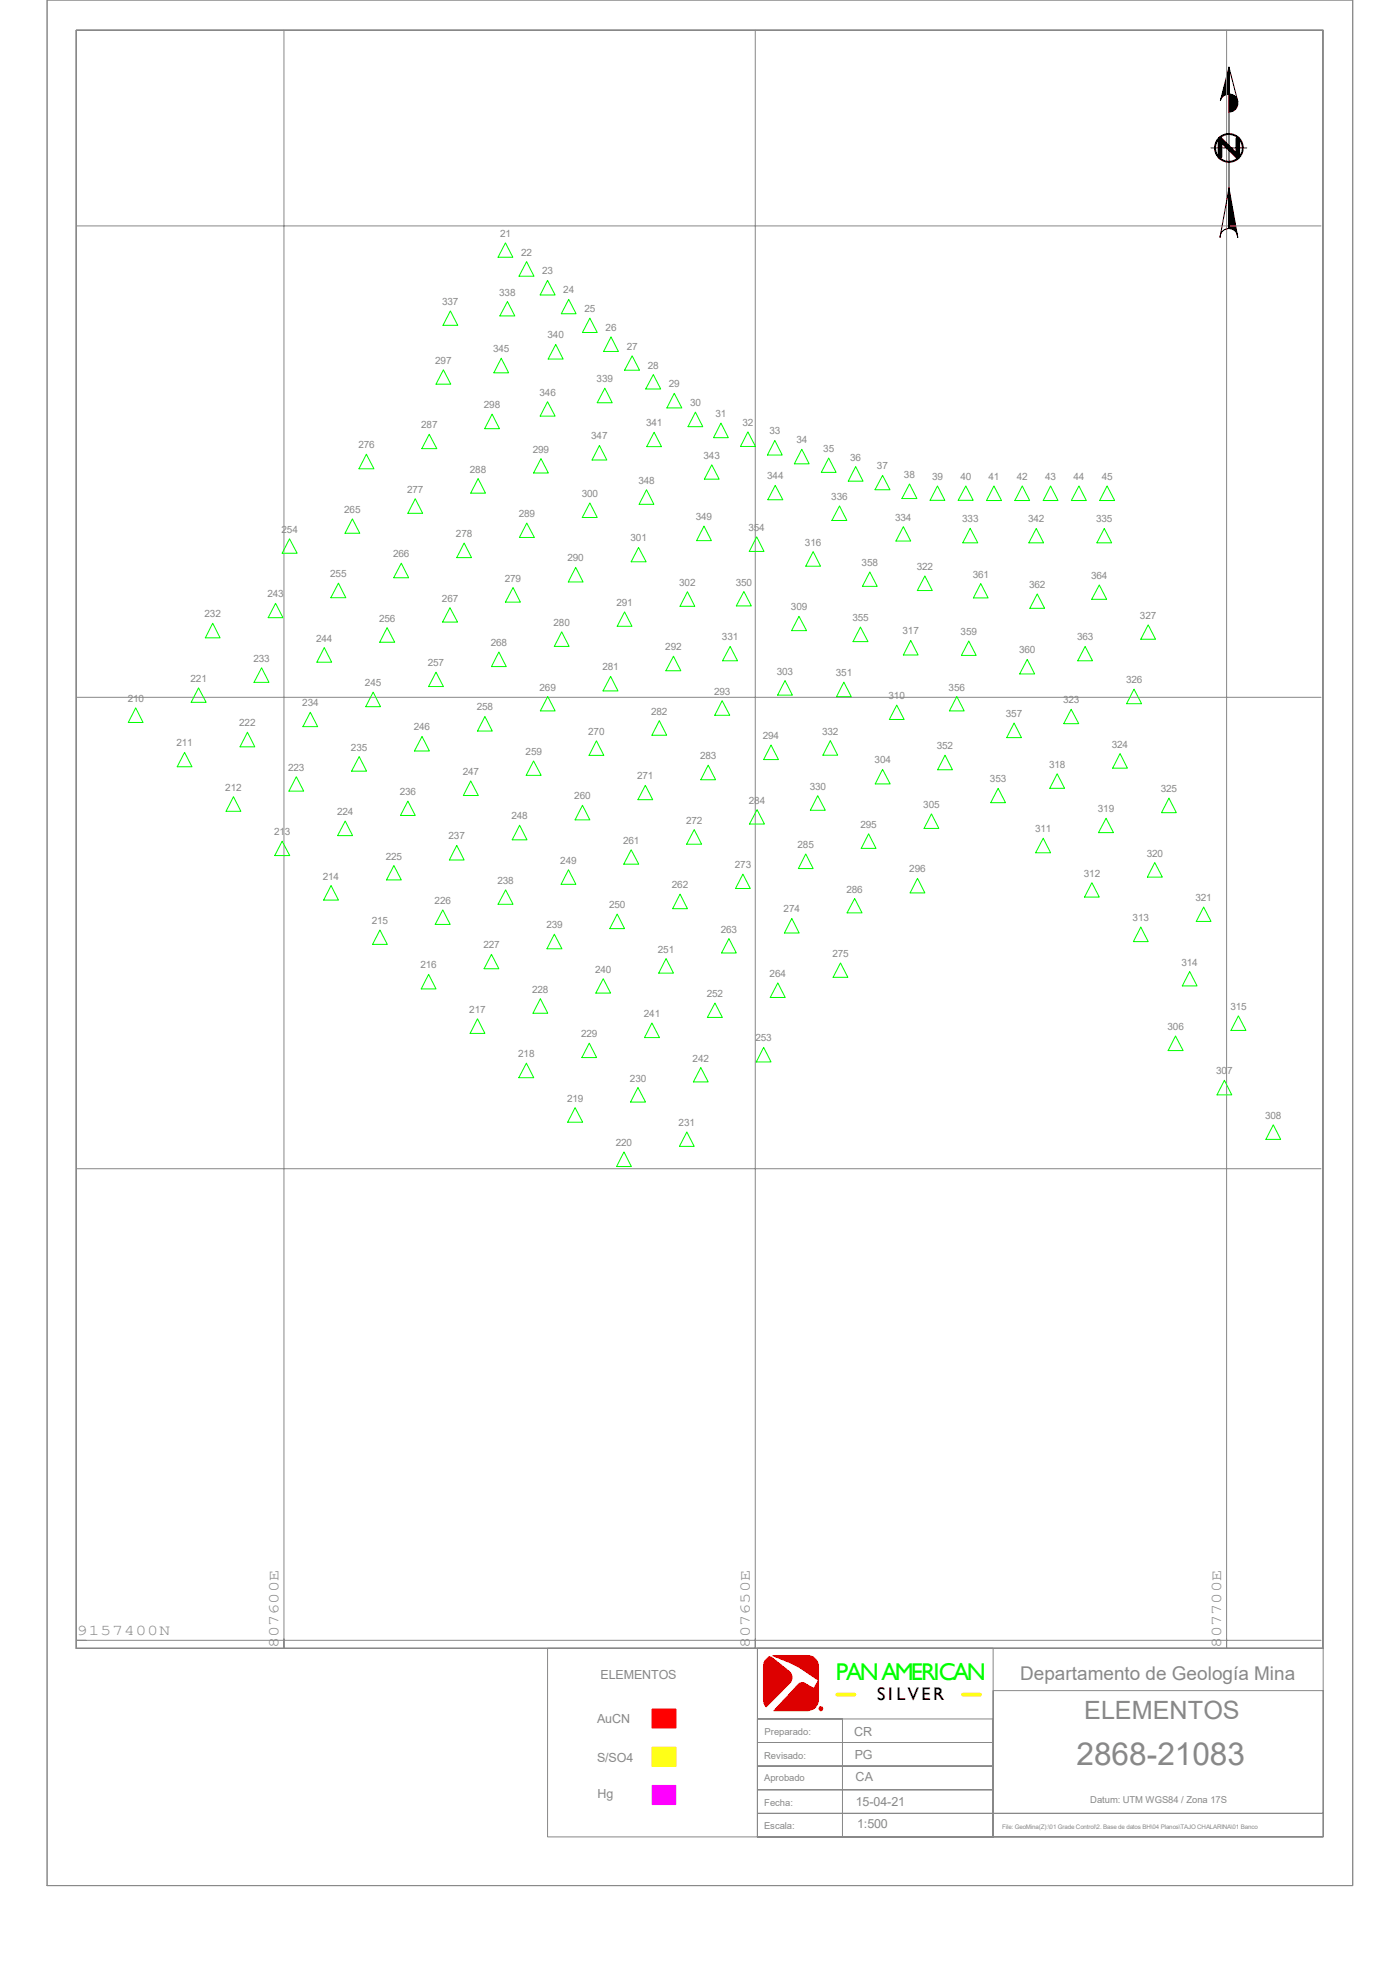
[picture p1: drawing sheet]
<svg xmlns="http://www.w3.org/2000/svg" width="297mm" height="420mm" viewBox="0 0 297 420" stroke-linecap="round" stroke-linejoin="round" font-family="sans-serif">
<g fill="#000" stroke="#000" stroke-width=".21">
<path d="M260.7 20a1.91 1.91 0 0 1 1.9 1.9 1.91 1.91 0 0 1-1.9 1.9z" fill-rule="evenodd"/>
<path d="M260.7 14.3v5.7h-.1a1.8 1.8 0 0 0-1.7 1.3z" fill-rule="evenodd"/>
<path d="M260.7 39.9l1.9 10.5-.2-.8a1.94 1.94 0 0 0-1.7-1.1z" fill-rule="evenodd"/>
</g>
<path d="M138.3 378.7h5.1v4.1h-5.1z" fill-rule="evenodd" fill="#f0f" stroke="#f0f" stroke-width=".21"/>
<path d="M138.3 370.6h5.1v4.1h-5.1z" fill-rule="evenodd" fill="#ff0" stroke="#ff0" stroke-width=".21"/>
<path d="M138.3 362.5h5.1v4.1h-5.1z" fill-rule="evenodd" fill="#f00" stroke="#f00" stroke-width=".21"/>
<g fill="#d00" stroke="#d00" stroke-width=".21">
<path d="M162.5 352l.7-.5h.5l3.7 3a1.76 1.76 0 0 1 .3 2.3l-5.2 5.2-.4-.7-.1-.8v-6.9a2.22 2.22 0 0 1 .5-1.6z" fill-rule="evenodd"/>
<path d="M164 351.2h7.2a2.36 2.36 0 0 1 2.5 2.4v6.9a2.36 2.36 0 0 1-2.5 2.4h-7l5-5.4a1.18 1.18 0 0 1 1.7-.3l1.7 1 1.1-1.8-5-3.2z" fill-rule="evenodd"/>
</g>
<g fill="none" stroke="#888" stroke-width=".21">
<path d="M10 0h277v400h-277zM16.2 6.4h264.5v343.2h-264.5zM16.2 6.4h264.4v343.2h-264.4zM60.2 6.4v343.2M160.2 6.4v343.2M260.2 6.4v343.2M16.3 47.9h263.9M16.3 147.9h263.9M16.3 247.9h263.9M16.3 347.9h263.9M116.2 349.6h44.5v40h-44.5zM160.7 349.6h120v40h-120z"/>
<path d="M160.7 349.6h50v40h-50zM210.7 358.6h70v26h-70zM160.7 379.6h50v5h-50zM160.7 374.6h50v5h-50zM160.7 369.6h50v5h-50zM160.7 364.6h50v5h-50zM160.7 364.6h18v25h-18zM160.7 384.6h50v5h-50zM210.7 384.6h70v5h-70z"/>
</g>
<g fill="none" stroke="#000" stroke-width=".21">
<path d="M260.7 14.3l1.9 7.2a1.87 1.87 0 0 0-1.9-1.5zM260.7 14.3v34.2M256.9 31.4h7.6M260.7 39.9v8.6h-.1a2.09 2.09 0 0 0-1.6 1.1l-.2 .8z"/>
<circle cx="260.7" cy="31.4" r="3"/>
<circle cx="260.7" cy="31.4" r="2.84"/>
</g>
<path d="M262.6 29.5v3.8l-3.8-3.8v3.8" fill="none" stroke="#000" stroke-width=".97"/>
<circle cx="174.2" cy="362.5" r=".32" fill="none" stroke="#d00" stroke-width=".38"/>
<g fill="none" stroke="#0f0" stroke-width=".21">
<path d="M107.2 51.5l1.6 3.1h-3.1zM111.7 55.5l1.6 3.1h-3.2zM116.2 59.5l1.6 3.1h-3.2zM94.1 78.4l1.5 3.1h-3.1zM95.5 66l1.6 3h-3.1zM106.3 76l1.6 3.1h-3.1zM107.7 64l1.5 3h-3.2zM117.9 73.1l1.6 3.1h-3.2zM120.7 63.5l1.5 3h-3.1zM125.1 67.5l1.6 3h-3.1zM129.6 71.5l1.6 3h-3.1zM134.1 75.5l1.6 3h-3.2z"/>
<path d="M138.6 79.5l1.6 3h-3.2zM77.7 96.4l1.6 3h-3.1zM91.1 92.1l1.6 3.1h-3.2zM104.4 87.8l1.6 3.1h-3.2zM114.8 97.3l1.5 3h-3.1zM116.2 85.2l1.6 3.1h-3.2zM127.2 94.5l1.5 3.1h-3.1zM128.3 82.3l1.6 3.1h-3.2zM138.8 91.7l1.5 3h-3.1zM143 83.4l1.7 3.1h-3.2zM147.5 87.4l1.6 3.1h-3.1zM151 98.6l1.6 3h-3.2z"/>
<path d="M153 89.7l1.5 3.1h-3.1zM158.7 91.6l1.6 3.1h-3.2zM164.4 93.4l1.5 3.1h-3.1zM170.1 95.3l1.6 3.1h-3.2zM175.8 97.2l1.6 3h-3.2zM181.5 99l1.6 3.1h-3.1zM61.4 114.3l1.6 3h-3.1zM74.8 110.1l1.5 3h-3.1zM85.1 119.5l1.6 3.1h-3.2zM88.1 105.8l1.6 3.1h-3.2zM98.5 115.2l1.5 3.1h-3.1zM101.4 101.5l1.6 3.1h-3.1z"/>
<path d="M111.8 111l1.6 3h-3.2zM125.1 106.7l1.6 3.1h-3.2zM135.5 116.1l1.6 3.1h-3.2zM137.2 103.9l1.5 3.1h-3.1zM149.4 111.6l1.5 3.1h-3.1zM160.5 113.9l1.6 3.1h-3.1zM164.5 103l1.6 3h-3.2zM172.5 117l1.6 3.1h-3.2zM178.1 107.3l1.6 3.1h-3.2zM187.2 100.8l1.6 3.1h-3.2zM191.6 111.7l1.6 3.1h-3.1zM193 102.7l1.5 3h-3.2z"/>
<path d="M198.9 103.1l1.5 3h-3.1zM204.9 103.1l1.6 3h-3.2zM205.8 112.1l1.6 3h-3.1zM210.9 103.1l1.6 3.1h-3.2zM216.9 103.1l1.5 3.1h-3.1zM219.8 112.1l1.6 3h-3.1zM222.9 103.1l1.6 3.1h-3.2zM228.9 103.1l1.6 3.1h-3.2zM234.3 112.1l1.5 3h-3.1zM234.9 103.1l1.6 3.1h-3.2zM45.1 132.2l1.6 3.1h-3.1zM58.5 128l1.5 3h-3.1z"/>
<path d="M68.8 137.4l1.6 3.1h-3.2zM71.8 123.7l1.6 3.1h-3.2zM82.1 133.1l1.6 3.1h-3.1zM95.5 128.9l1.6 3.1h-3.2zM105.8 138.3l1.6 3.1h-3.1zM108.8 124.6l1.6 3.1h-3.2zM119.2 134l1.5 3.1h-3.1zM122.1 120.4l1.6 3h-3.1zM132.5 129.8l1.6 3h-3.2zM142.9 139.2l1.5 3.1h-3.1zM145.8 125.5l1.6 3.1h-3.1zM154.9 137.1l1.6 3.1h-3.2z"/>
<path d="M157.8 125.5l1.6 3h-3.2zM169.5 130.7l1.6 3.1h-3.2zM182.5 133l1.6 3.1h-3.1zM184.5 121.3l1.6 3.1h-3.1zM193.2 135.8l1.6 3.1h-3.2zM196.2 122.2l1.6 3.1h-3.2zM205.5 136l1.6 3h-3.1zM208.1 123.8l1.5 3h-3.1zM217.9 139.9l1.6 3.1h-3.2zM220 126l1.6 3h-3.1zM230.2 137.1l1.6 3.1h-3.2zM233.2 124.1l1.6 3h-3.2z"/>
<path d="M243.6 132.5l1.6 3.1h-3.2zM28.8 150.2l1.6 3h-3.2zM39.2 159.6l1.5 3h-3.1zM42.1 145.9l1.6 3.1h-3.1zM52.5 155.3l1.6 3.1h-3.2zM55.5 141.6l1.6 3.1h-3.2zM65.8 151.1l1.6 3h-3.1zM79.2 146.8l1.5 3.1h-3.1zM89.5 156.2l1.6 3.1h-3.2zM92.5 142.6l1.6 3h-3.2zM102.9 152l1.5 3.1h-3.1zM116.2 147.7l1.6 3.1h-3.2z"/>
<path d="M126.5 157.1l1.6 3.1h-3.1zM129.5 143.5l1.6 3.1h-3.2zM139.9 152.9l1.5 3.1h-3.1zM153.2 148.6l1.6 3.1h-3.2zM163.6 158l1.5 3.1h-3.1zM166.5 144.4l1.6 3h-3.1zM176.1 157.1l1.6 3.1h-3.1zM179 144.7l1.6 3.1h-3.1zM190.2 149.6l1.6 3h-3.1zM203 147.7l1.6 3.1h-3.2zM215.1 153.4l1.6 3.1h-3.1zM227.2 150.5l1.7 3h-3.2z"/>
<path d="M237.6 159.9l1.6 3h-3.1zM240.6 146.2l1.6 3.1h-3.2zM49.5 169l1.6 3.1h-3.1zM59.9 178.4l1.6 3.1h-3.2zM62.9 164.8l1.5 3h-3.1zM73.2 174.2l1.6 3h-3.2zM76.2 160.5l1.6 3.1h-3.2zM86.5 169.9l1.6 3.1h-3.1zM96.9 179.3l1.6 3.1h-3.2zM99.9 165.7l1.6 3h-3.2zM110.2 175l1.6 3.1h-3.1zM113.2 161.4l1.6 3.1h-3.2z"/>
<path d="M123.6 170.8l1.5 3.1h-3.1zM136.9 166.6l1.6 3h-3.2zM147.3 176l1.5 3.1h-3.1zM150.2 162.3l1.6 3.1h-3.1zM160.6 171.7l1.6 3.1h-3.2zM173.5 168.8l1.6 3.1h-3.2zM184.3 176.9l1.5 3.1h-3.1zM187.2 163.2l1.6 3.1h-3.1zM197.6 172.6l1.6 3.1h-3.2zM200.5 160.2l1.6 3.1h-3.2zM211.8 167.2l1.5 3.1h-3.1zM221.3 177.8l1.6 3.1h-3.2z"/>
<path d="M224.3 164.1l1.5 3.1h-3.1zM234.7 173.6l1.5 3h-3.2zM248 169.3l1.6 3.1h-3.2zM70.2 187.8l1.6 3.1h-3.1zM80.6 197.3l1.6 3h-3.2zM83.6 183.6l1.5 3h-3.1zM93.9 193l1.6 3.1h-3.2zM107.3 188.8l1.5 3h-3.1zM117.6 198.2l1.6 3.1h-3.2zM120.6 184.5l1.6 3.1h-3.2zM130.9 193.9l1.6 3.1h-3.1zM133.9 180.3l1.6 3h-3.2z"/>
<path d="M144.3 189.7l1.5 3h-3.1zM154.6 199.1l1.6 3h-3.1zM157.6 185.4l1.6 3.1h-3.2zM168 194.8l1.5 3.1h-3.1zM170.9 181.1l1.6 3.1h-3.1zM181.3 190.6l1.6 3h-3.2zM194.6 186.3l1.6 3.1h-3.1zM231.6 187.2l1.6 3.1h-3.1zM242 196.6l1.6 3.1h-3.1zM245 183l1.6 3.1h-3.2zM255.4 192.4l1.5 3.1h-3.1zM90.9 206.7l1.6 3.1h-3.1z"/>
<path d="M101.3 216.1l1.6 3.1h-3.2zM104.3 202.4l1.5 3.1h-3.1zM114.6 211.8l1.6 3.1h-3.1zM128 207.6l1.5 3.1h-3.1zM138.3 217l1.6 3.1h-3.2zM141.3 203.3l1.6 3.1h-3.2zM151.7 212.8l1.5 3h-3.1zM165 208.5l1.6 3.1h-3.2zM178.3 204.3l1.6 3h-3.2zM249.4 219.8l1.6 3h-3.2zM252.4 206.1l1.6 3h-3.2zM262.7 215.5l1.6 3.1h-3.1z"/>
<path d="M111.7 225.5l1.5 3.1h-3.1zM122 235l1.6 3h-3.2zM125 221.3l1.6 3h-3.2zM135.3 230.7l1.6 3.1h-3.1zM148.7 226.4l1.5 3.1h-3.1zM162 222.2l1.6 3.1h-3.2zM259.8 229.2l1.5 3h-3.1zM270.1 238.6l1.6 3.1h-3.1zM132.4 244.3l1.5 3.1h-3.1zM145.7 240.1l1.6 3.1h-3.2zM174.3 362.8h.1"/>
</g>
<path d="M177.6 359.5h3.7M204.3 359.5h3.6" fill="none" stroke="#fb0" stroke-width=".76"/>
<text font-size="6.7" fill="#888" x="228.4" y="374.4">2868-21083</text>
<text font-size="5.3" fill="#888" x="230" y="364.6">ELEMENTOS</text>
<text font-size="5.1" fill="#0f0" x="177.3" y="356.3">PAN AMERICAN</text>
<text font-size="4" fill="#888" x="216.4" y="356.3">Departamento de Geología Mina</text>
<text font-size="3.9" x="186.1" y="360.5">S I L V E R</text>
<g font-size="3.2" fill="#888">
<text x="16.3" y="346.7">9157400N</text>
<text x="59.1" y="349.6" transform="rotate(-90 59.1 349.6)">807600E</text>
<text x="159" y="349.6" transform="rotate(-90 159 349.6)">807650E</text>
<text x="259" y="349.6" transform="rotate(-90 259 349.6)">807700E</text>
</g>
<g font-size="2.7" fill="#888">
<text x="127.4" y="356.2">ELEMENTOS</text>
<text x="126.7" y="365.5">AuCN</text>
<text x="181.2" y="368.1">CR</text>
<text x="126.7" y="373.7">S/SO4</text>
<text x="181.4" y="373.1">PG</text>
<text x="181.5" y="377.9">CA</text>
<text x="126.7" y="381.3">Hg</text>
<text x="181.6" y="383">15-04-21</text>
<text x="181.9" y="387.8">1:500</text>
</g>
<g font-size="2.1" fill="#888">
<text x="106.1" y="50.2">21</text>
<text x="110.5" y="54.2">22</text>
<text x="115" y="58.2">23</text>
<text x="93.8" y="64.7">337</text>
<text x="105.9" y="62.7">338</text>
<text x="119.5" y="62.2">24</text>
<text x="116.2" y="71.8">340</text>
<text x="124" y="66.2">25</text>
<text x="128.5" y="70.2">26</text>
<text x="92.3" y="77.2">297</text>
<text x="104.6" y="74.7">345</text>
<text x="133" y="74.2">27</text>
<text x="114.5" y="83.9">346</text>
<text x="126.6" y="81.1">339</text>
<text x="137.4" y="78.2">28</text>
<text x="141.9" y="82.2">29</text>
<text x="102.7" y="86.6">298</text>
<text x="146.4" y="86.1">30</text>
<text x="151.8" y="88.5">31</text>
<text x="76" y="95.1">276</text>
<text x="89.4" y="90.8">287</text>
<text x="125.4" y="93.2">347</text>
<text x="137.1" y="90.4">341</text>
<text x="157.5" y="90.3">32</text>
<text x="163.2" y="92.2">33</text>
<text x="169" y="94">34</text>
<text x="174.7" y="95.9">35</text>
<text x="99.7" y="100.2">288</text>
<text x="113" y="96">299</text>
<text x="149.3" y="97.3">343</text>
<text x="162.8" y="101.7">344</text>
<text x="180.4" y="97.7">36</text>
<text x="186.1" y="99.6">37</text>
<text x="191.8" y="101.4">38</text>
<text x="197.7" y="101.8">39</text>
<text x="203.8" y="101.8">40</text>
<text x="209.7" y="101.8">41</text>
<text x="215.7" y="101.8">42</text>
<text x="221.7" y="101.8">43</text>
<text x="227.7" y="101.8">44</text>
<text x="233.7" y="101.8">45</text>
<text x="86.4" y="104.5">277</text>
<text x="123.4" y="105.4">300</text>
<text x="135.4" y="102.6">348</text>
<text x="176.4" y="106">336</text>
<text x="59.7" y="113">254</text>
<text x="73" y="108.8">265</text>
<text x="96.7" y="113.9">278</text>
<text x="110.1" y="109.7">289</text>
<text x="147.6" y="110.3">349</text>
<text x="158.8" y="112.6">354</text>
<text x="189.9" y="110.4">334</text>
<text x="204.1" y="110.8">333</text>
<text x="218.1" y="110.8">342</text>
<text x="232.5" y="110.8">335</text>
<text x="83.4" y="118.2">266</text>
<text x="120.4" y="119.1">290</text>
<text x="133.8" y="114.9">301</text>
<text x="170.8" y="115.7">316</text>
<text x="70.1" y="122.4">255</text>
<text x="107.1" y="123.4">279</text>
<text x="144.1" y="124.2">302</text>
<text x="156.1" y="124.2">350</text>
<text x="182.8" y="120.1">358</text>
<text x="194.5" y="120.9">322</text>
<text x="206.4" y="122.5">361</text>
<text x="218.3" y="124.7">362</text>
<text x="231.5" y="122.8">364</text>
<text x="43.4" y="130.9">232</text>
<text x="56.7" y="126.7">243</text>
<text x="80.4" y="131.9">256</text>
<text x="93.8" y="127.6">267</text>
<text x="130.8" y="128.5">291</text>
<text x="167.8" y="129.5">309</text>
<text x="180.8" y="131.7">355</text>
<text x="241.9" y="131.3">327</text>
<text x="67.1" y="136.1">244</text>
<text x="104.1" y="137">268</text>
<text x="117.4" y="132.8">280</text>
<text x="141.1" y="137.9">292</text>
<text x="153.2" y="135.8">331</text>
<text x="191.5" y="134.6">317</text>
<text x="203.8" y="134.7">359</text>
<text x="228.5" y="135.8">363</text>
<text x="53.8" y="140.4">233</text>
<text x="90.8" y="141.3">257</text>
<text x="127.8" y="142.2">281</text>
<text x="164.8" y="143.1">303</text>
<text x="177.3" y="143.4">351</text>
<text x="216.2" y="138.6">360</text>
<text x="27.1" y="148.9">210</text>
<text x="40.4" y="144.7">221</text>
<text x="64.1" y="149.8">234</text>
<text x="77.4" y="145.5">245</text>
<text x="114.5" y="146.5">269</text>
<text x="151.5" y="147.4">293</text>
<text x="188.5" y="148.3">310</text>
<text x="201.3" y="146.5">356</text>
<text x="225.6" y="149.2">323</text>
<text x="238.9" y="144.9">326</text>
<text x="50.8" y="154.1">222</text>
<text x="87.8" y="154.9">246</text>
<text x="101.1" y="150.7">258</text>
<text x="124.8" y="155.9">270</text>
<text x="138.1" y="151.6">282</text>
<text x="174.4" y="155.8">332</text>
<text x="213.4" y="152.1">357</text>
<text x="37.4" y="158.3">211</text>
<text x="74.5" y="159.2">235</text>
<text x="111.5" y="160.1">259</text>
<text x="148.5" y="161">283</text>
<text x="161.8" y="156.8">294</text>
<text x="185.5" y="161.9">304</text>
<text x="198.8" y="158.9">352</text>
<text x="235.9" y="158.6">324</text>
<text x="47.8" y="167.7">212</text>
<text x="61.1" y="163.5">223</text>
<text x="98.2" y="164.4">247</text>
<text x="135.2" y="165.3">271</text>
<text x="171.8" y="167.5">330</text>
<text x="210" y="165.9">353</text>
<text x="222.5" y="162.9">318</text>
<text x="71.5" y="172.9">224</text>
<text x="84.8" y="168.7">236</text>
<text x="108.5" y="173.8">248</text>
<text x="121.8" y="169.5">260</text>
<text x="158.9" y="170.5">284</text>
<text x="195.9" y="171.4">305</text>
<text x="232.9" y="172.3">319</text>
<text x="246.3" y="168">325</text>
<text x="58.2" y="177.2">213</text>
<text x="95.2" y="178.1">237</text>
<text x="132.2" y="179">261</text>
<text x="145.5" y="174.7">272</text>
<text x="169.2" y="179.9">285</text>
<text x="182.5" y="175.6">295</text>
<text x="219.6" y="176.5">311</text>
<text x="81.8" y="182.3">225</text>
<text x="118.9" y="183.2">249</text>
<text x="155.9" y="184.1">273</text>
<text x="192.9" y="185">296</text>
<text x="230" y="186">312</text>
<text x="243.3" y="181.7">320</text>
<text x="68.5" y="186.6">214</text>
<text x="92.2" y="191.7">226</text>
<text x="105.5" y="187.5">238</text>
<text x="142.5" y="188.4">262</text>
<text x="179.6" y="189.3">286</text>
<text x="253.6" y="191.1">321</text>
<text x="78.9" y="196">215</text>
<text x="115.9" y="196.9">239</text>
<text x="129.2" y="192.6">250</text>
<text x="152.9" y="197.8">263</text>
<text x="166.2" y="193.5">274</text>
<text x="240.3" y="195.4">313</text>
<text x="102.6" y="201.2">227</text>
<text x="139.6" y="202.1">251</text>
<text x="176.6" y="203">275</text>
<text x="89.2" y="205.4">216</text>
<text x="126.2" y="206.3">240</text>
<text x="163.3" y="207.2">264</text>
<text x="250.7" y="204.8">314</text>
<text x="99.6" y="214.8">217</text>
<text x="112.9" y="210.6">228</text>
<text x="136.6" y="215.7">241</text>
<text x="149.9" y="211.5">252</text>
<text x="261" y="214.2">315</text>
<text x="123.3" y="220">229</text>
<text x="160.3" y="220.9">253</text>
<text x="247.7" y="218.5">306</text>
<text x="109.9" y="224.2">218</text>
<text x="146.9" y="225.2">242</text>
<text x="258" y="227.9">307</text>
<text x="120.3" y="233.7">219</text>
<text x="133.6" y="229.4">230</text>
<text x="144" y="238.8">231</text>
<text x="268.4" y="237.3">308</text>
<text x="130.6" y="243.1">220</text>
</g>
<g font-size="2" fill="#888">
<text x="162.2" y="368.1">Preparado:</text>
<text x="162.1" y="373.2">Revisado:</text>
<text x="162.1" y="377.9">Aprobado</text>
<text x="162.1" y="383">Fecha:</text>
<text x="231.3" y="382.5">Datum: UTM WGS84 / Zona 17S</text>
<text x="162.1" y="387.9">Escala:</text>
</g>
<text font-size="1.3" fill="#888" x="212.6" y="387.9">File: GeoMina(Z):\01 Grade Control\2. Base de datos BH\04 Planos\TAJO CHALARINA\01 Banco</text>
<text font-size=".5" fill="#fb6" x="174" y="362.6">R</text>
</svg>
